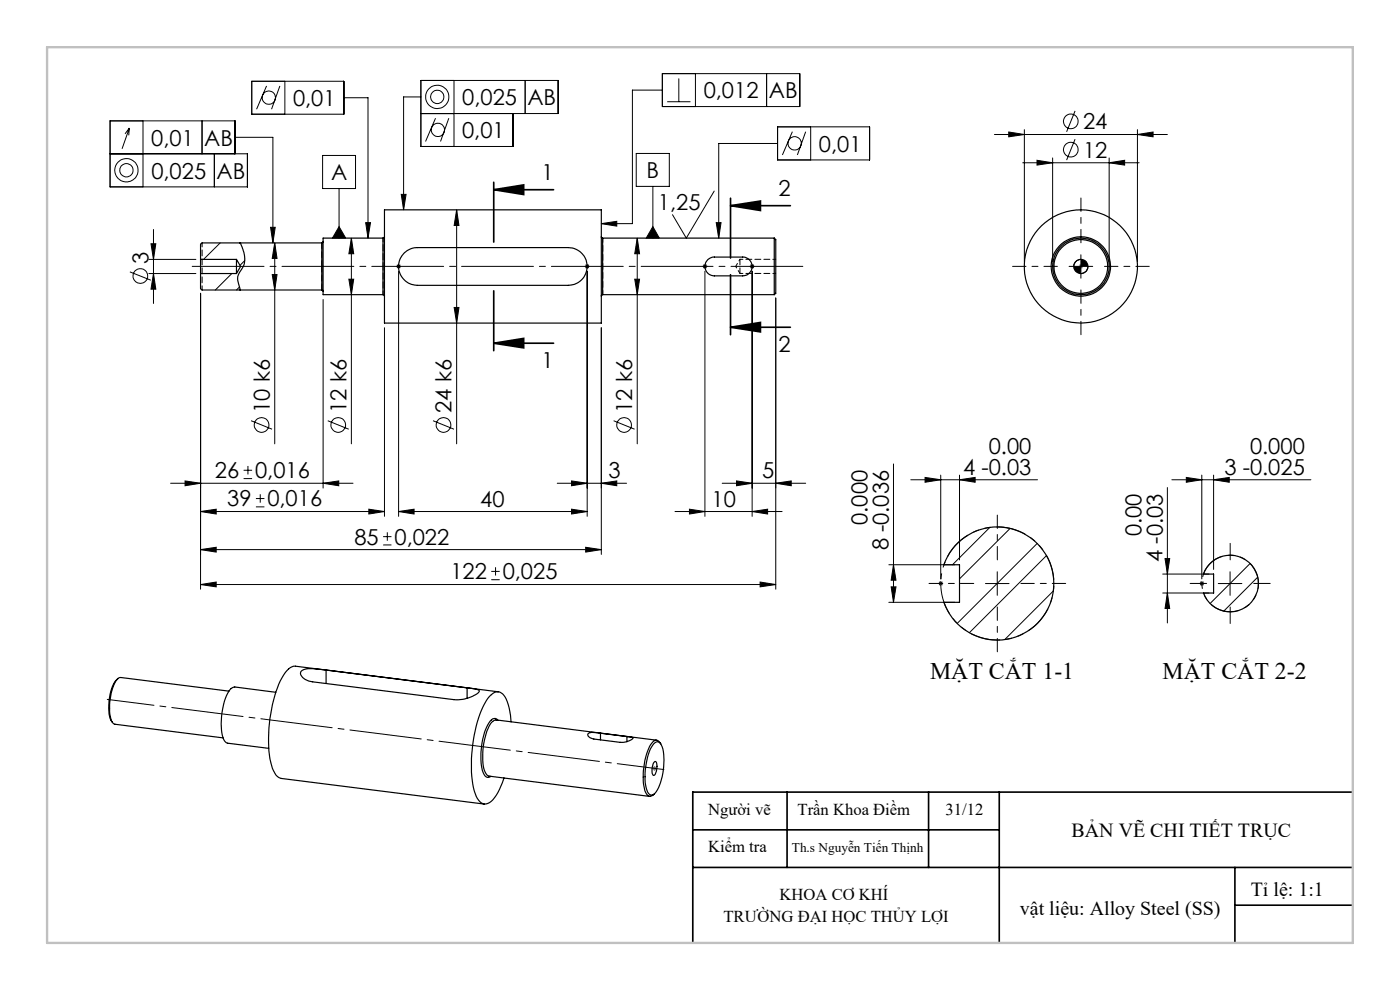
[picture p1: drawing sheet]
<svg xmlns="http://www.w3.org/2000/svg" width="297mm" height="210mm" viewBox="0 0 297 210" stroke-linecap="round" stroke-linejoin="round" font-family="sans-serif">
<g fill="none" stroke="#000" stroke-width=".21">
<path d="M53.4 17.2h19.5v7h-19.5zM56.6 18.2l-2.2 5M59.4 18.2l-1.8 5M60.4 17.2v7M96.3 17.1v14M111.4 17.1v7M140.5 15.6h29.2v7h-29.2zM140.5 19.1h-6.3v28.3h-6.6M144 16.6v5M147.5 15.6v7M162.6 15.6v7M23.4 32.6h29.1v7h-29.1v-14h26.4v7"/>
<path d="M27.4 27.2l-.9 1.2M27.4 27.2l-.1 1.5M27.4 27.2l-1.5 4.4M30.3 25.6v14M42.9 25.6v7M45.5 32.6v7M49.8 29.1h8.1v22.4M68.4 33h7v7h-7zM71.9 40v10.5M72.9 20.7h5.2v29.8M89.3 24.1h29.1v-7h-29.1v14h19.5v-7M89.3 20.6h-3.7v23.9"/>
<path d="M92.4 25.1l-2.1 4.9M95.2 25.1l-1.7 4.9M135 32.6h7v6.9h-7zM138.5 39.5v11M141.5 21.6h5M165 26.9h19.5v7h-19.5zM165 30.4h-12.5v20.1M168.1 27.9l-2.1 5M170.9 27.9l-1.7 5M172 26.9v7M211 28.5h36.7M214 28l3.3 .5-3.3 .5z"/>
<path d="M217 34.5h24.7M217.3 27.5v28M220 34l3.3 .5-3.3 .5zM223.3 33.5v22M228.1 23.5l-1.8 4.5M228.1 29.5l-1.8 4.5M235.3 34.5l3.3-.5v1zM235.3 33.5v22M241.3 28.5l3.3-.5v1zM241.3 27.5v28M27.6 57.7l4.4 1.7M31.6 55h10"/>
<path d="M31.6 58h10M32 51.7h1.1l-.5 3.3zM32.6 58l.5 3.3h-1.1zM32.6 48.7v15.7M46.7 51.5l-3.5 3.5M49.2 58l-3.5 3.5M51.9 55.3l-1 1M57.4 48.2h1l-.5 3.3zM57.7 58.2h1.1l-.5 3.3zM58.3 51.5l.5 3.3h-1.1zM58.3 51.5v42.6M71.9 48.1l1.4 2.4h-2.8z"/>
<path d="M74 59.2h1l-.5 3.3zM74.5 50.5l.5 3.3h-1zM74.5 50.5v43.6M77.6 47.2h1l-.5 3.3zM84.1 56.5h1M84.2 56.2l.7 .7M84.6 56v1M84.6 57.5v52M84.9 56.2l-.7 .7M85.1 41.2h1l-.5 3.3zM96.9 44.5l.5 3.3h-1.1zM96.9 44.5v49.6"/>
<path d="M124.1 56.5h1M124.2 56.2l.7 .7M124.6 56v1M124.6 57.5v52M124.9 56.2l-.7 .7M127.6 47.4l3.2-.5v1.1zM134.7 59.2h1l-.5 3.3zM135.2 50.5v43.6M135.2 50.5l.5 3.3h-1zM138.5 48.1l1.4 2.4h-2.8zM149 56.5h1.1M149.2 56.2l.7 .7"/>
<path d="M149.5 56v1M149.5 57.5v52M149.9 56.2l-.7 .7M151.5 40.5l-5.9 10-2.9-5M151.9 47.2h1.1l-.5 3.3zM159.1 56.5h1M159.2 56.2l.7 .7M159.6 56v1M159.6 57.5v52M159.9 56.2l-.7 .7M226.8 56.5h5M229.3 55a1.56 1.56 0 0 0-1.5 1.5"/>
<path d="M229.3 54v5M230.8 56.5a1.44 1.44 0 0 1-1.5 1.5M42.5 62.2v62.8M50.8 60.9l-.6 .6M68.5 63.5v40M81.6 69.5v40M96.3 65.2h1.1l-.5 3.3zM127.6 69.5v48.1M164.6 63.2v61.8M51.7 99.8h1.8M52.6 98.8v1.8M53.3 89.2l4.4 1.8"/>
<path d="M69.5 89.2l4.5 1.8M91.9 89.2l4.4 1.8M130.2 89.2l4.4 1.8M189.5 98.4v29.4M36.2 102.5h38.7M39.3 102l3.2 .5-3.2 .5zM42.5 108.5l3.4-.5v1zM42.5 116.6l3.4-.5v1zM42.5 108.5h39.1M42.5 116.6h85.1M51.7 101.5h1.8M54.3 107.5h1.8"/>
<path d="M54.3 105.8h1.8M55.2 104.8v1.8M68.5 102.5l3.4-.5v1zM78.2 108l3.4 .5-3.4 .5zM81.3 115.6h1.7M81.3 113.8h1.7M82.2 112.9v1.8M84.6 108.5l3.2-.5v1zM84.6 108.5h40M118.2 102.5h14.7M121.2 108l3.4 .5-3.4 .5zM121.2 102l3.4 .5-3.4 .5z"/>
<path d="M124.2 116.1l3.4 .5-3.4 .5zM127.6 102.5l3.2-.5v1zM143.2 108.5h22.7M146.3 108l3.2 .5-3.2 .5zM153.2 102.5h17.7M156.2 102l3.4 .5-3.4 .5zM159.6 108.5l3.2-.5v1zM164.6 102.5l3.3-.5v1zM188.6 119.8h14M189.5 119.8l.6 3.3h-1zM193.2 101.8h26.9M196.3 101.3l3.3 .5-3.3 .5z"/>
<path d="M199.6 100.8v22M203.6 101.8l3.3-.5v1zM203.6 100.8v18M210 111.9l-7.9 7.9M214.3 112.1l-10.7 10.7M220 115.3l-16.9 16.9M222 117.9l-16.4 16.3M247.2 118.5h.9l-.5 3.3zM247.6 103.4v28.7M248.6 101.8h29.5M251.7 101.3l3.3 .5-3.3 .5zM255 100.8v22"/>
<path d="M257.5 101.8l3.3-.5v1zM257.5 100.8v20M265.2 119.5l-8.5 8.5M42.5 124l3.4-.5v1zM42.5 124h122.1M104.2 123h1.8M104.2 121.2h1.8M105.1 120.3v1.8M161.3 123.5l3.3 .5-3.3 .5zM188.6 127.8h14M189.1 124.5h1l-.6 3.3zM209.1 123.8h5"/>
<path d="M211.6 121.3v5M223.4 125.4l-10.3 10.3M246.7 125.8h9.8M246.7 121.8h9.8M247.6 125.8l.5 3.3h-.9zM258.4 123.8h5.1M260.9 121.3v5M266.8 122.4l-7.2 7.2"/>
<circle cx="26.8" cy="36.1" r="2.48"/>
<circle cx="26.8" cy="36.1" r="1.4"/>
<circle cx="57" cy="20.7" r="1.41"/>
<circle cx="92.7" cy="20.5" r="1.41"/>
<circle cx="92.7" cy="20.5" r="2.47"/>
<circle cx="92.9" cy="27.6" r="1.4"/>
<circle cx="168.6" cy="30.4" r="1.41"/>
<circle cx="227.2" cy="31.7" r="1.55"/>
<circle cx="227.2" cy="25.7" r="1.55"/>
<circle cx="29.8" cy="58.6" r="1.56"/>
<circle cx="55.5" cy="90.1" r="1.55"/>
<circle cx="71.7" cy="90.1" r="1.55"/>
<circle cx="94.1" cy="90.1" r="1.55"/>
<circle cx="132.4" cy="90.1" r="1.56"/>
</g>
<g fill="none" stroke="#000" stroke-width=".35">
<path d="M104.7 38.7v12.7M104.7 40.2l6.4-1v2.1zM104.7 40.2h12.7M155 43.6l6.3-1v2.1zM155 43.6h12.7M155 42v12.7M155 58.3v12.7M104.7 72.8l6.4-1v2zM104.7 61.7v12.7M104.7 72.8h12.7M155 69.4l6.3-1v2zM155 69.4h12.7"/>
<path d="M147 176h65M167 168v16M197 168v16M212 168v32M287 168h-140v32M147 184h140M262 192h25M262 184v16"/>
</g>
<path d="M266.7 122a6 6 0 0 0-10-2.4 6 6 0 0 0 2.7 10 6 6 0 0 0 7.4-7.3l-.1-.3" fill="none" stroke="#000" stroke-width=".21" stroke-dasharray="6.3 1.3 1.3 1.3 1.3 1.3" stroke-dashoffset="3.4" stroke-linecap="butt"/>
<path d="M199.2 123.4l.7 .7M199.2 124.1l.7-.7M199.6 124.3v-1M200.1 123.8h-1M254.6 123.4l.7 .7M254.6 124.1l.7-.7M255 124.3v-1M255.5 123.8h-1" fill="none" stroke="#000" stroke-width=".21" stroke-dasharray="6.3 1.3 1.3 1.3 1.3 1.3" stroke-linecap="butt"/>
<path d="M223.1 120.3a12 12 0 0 0-20.1-5 12 12 0 0 0 5.2 20 12 12 0 0 0 15.1-14.1l-.2-.9" fill="none" stroke="#000" stroke-width=".21" stroke-dasharray="6.3 1.3 1.3 1.3 1.3 1.3" stroke-dashoffset="3.6" stroke-linecap="butt"/>
<path d="M228.8 56.5h1M229 56.2l.7 .7M229.3 56v1M229.7 56.2l-.7 .7M138.4 163h.9M138.5 162.7l.7 .7M138.9 162.5v1M139.2 162.7l-.7 .7" fill="none" stroke="#808080" stroke-width=".21"/>
<path d="M171.6 56.5h-132.1" fill="none" stroke="#000" stroke-width=".21" stroke-dasharray="15.2 1.3 1.3 1.3" stroke-dashoffset="-1.2"/>
<path d="M261 118.8v-3.5M256 123.8h-3.5M261 128.8v3.5M266 123.8h3.5" fill="none" stroke="#000" stroke-width=".21" stroke-dasharray="15.2 1.3 1.3 1.3"/>
<path d="M224.3 56.5h-9.5M229.3 51.5v-9.5M234.3 56.5h9.5M229.3 61.5v9.5M211.6 118.8v-9.5M206.6 123.8h-9.5M211.6 128.8v9.5M216.6 123.8h9.5" fill="none" stroke="#000" stroke-width=".21" stroke-dasharray="15.2 1.3 1.3 1.3" stroke-dashoffset="12.4"/>
<path d="M10 10h277v190h-277z" fill="none" stroke="#c0c0c0" stroke-width=".5"/>
<path d="M22.8 148.4l118 14.8" fill="none" stroke="#000" stroke-width=".21" stroke-dasharray="15.2 1.3 1.3 1.3" stroke-dashoffset="5.3"/>
<g fill="#000">
<path d="M32 51.7h1.1l-.5 3.3zM32.6 58l.5 3.3h-1.1zM58.3 51.5l.5 3.3h-1.1zM57.7 58.2h1.1l-.5 3.3zM74.5 50.5l.5 3.3h-1zM74 59.2h1l-.5 3.3zM96.9 44.5l.5 3.3h-1.1zM96.3 65.2h1.1l-.5 3.3zM135.2 50.5l.5 3.3h-1zM134.7 59.2h1l-.5 3.3z"/>
<path d="M77.6 47.2h1l-.5 3.3zM85.1 41.2h1l-.5 3.3zM151.9 47.2h1.1l-.5 3.3zM127.6 47.4l3.2-.5v1.1zM57.4 48.2h1l-.5 3.3zM138.5 48.1l1.4 2.4h-2.8zM71.9 48.1l1.4 2.4h-2.8z"/>
<path d="M155 43.6l6.3-1v2.1zM155 69.4l6.3-1v2zM104.7 40.2l6.4-1v2.1zM104.7 72.8l6.4-1v2z"/>
<path d="M227.8 56.5a1.5 1.5 0 0 0 1.5 1.5v-1.5zM229.3 55v1.5h1.5v-.2a1.53 1.53 0 0 0-1.5-1.3z"/>
<path d="M39.3 102l3.2 .5-3.2 .5zM68.5 102.5l3.4-.5v1zM42.5 108.5l3.4-.5v1zM78.2 108l3.4 .5-3.4 .5zM42.5 116.6l3.4-.5v1zM124.2 116.1l3.4 .5-3.4 .5zM42.5 124l3.4-.5v1zM161.3 123.5l3.3 .5-3.3 .5zM214 28l3.3 .5-3.3 .5zM241.3 28.5l3.3-.5v1zM220 34l3.3 .5-3.3 .5zM235.3 34.5l3.3-.5v1z"/>
<path d="M84.6 108.5l3.2-.5v1zM121.2 108l3.4 .5-3.4 .5zM121.2 102l3.4 .5-3.4 .5zM127.6 102.5l3.2-.5v1zM146.3 108l3.2 .5-3.2 .5zM159.6 108.5l3.2-.5v1zM156.2 102l3.4 .5-3.4 .5zM164.6 102.5l3.3-.5v1z"/>
<path d="M251.7 101.3l3.3 .5-3.3 .5zM257.5 101.8l3.3-.5v1zM196.3 101.3l3.3 .5-3.3 .5zM203.6 101.8l3.3-.5v1z"/>
<path d="M189.1 124.5h1l-.6 3.3zM189.5 119.8l.6 3.3h-1z"/>
<path d="M247.6 125.8l.5 3.3h-.9zM247.2 118.5h.9l-.5 3.3z"/>
</g>
<g fill="none" stroke="#000" stroke-width=".25">
<path d="M42.5 55v3M42.5 58v3.2l.4 .3h25.4M42.5 58h7.7M42.5 55h7.7M50.2 55v3M50.2 55l.8 1.5-.8 1.5M50.9 51.5a6.7 6.7 0 0 1 .7 5 4.4 4.4 0 0 0-1.1 3.2l.4 1.8M68.3 51.5v10M68.3 51.5h-25.4l-.4 .3v3.2M68.5 51.2l-.2 .3M81.2 50.5h-12.7v12h12.7M81.2 50.5v12"/>
<path d="M81.6 50.2l-.4 .3M81.6 44.5h46v24h-46zM85.8 53.6a4.1 4.1 0 0 1 2.7-1.1h32a4 4 0 0 1 4.1 4 4 4 0 0 1-4.1 4h-32a4 4 0 0 1-3.7-2.5 4 4 0 0 1 1-4.4zM127.6 50.2l.2 .3M127.8 50.5v12M127.8 50.5h36.5M150.2 55l1-.5h6.4a1.99 1.99 0 0 1 2 2 1.99 1.99 0 0 1-2 2h-6a2 2 0 0 1-1.9-1.3 2 2 0 0 1 .5-2.2zM164.3 50.5l.3 .3v11.4l-.3 .3M164.3 50.5v12M68.3 61.5l.2 .3M81.2 62.5l.4 .3M127.8 62.5l-.2 .3"/>
<path d="M127.8 62.5h36.5M202.6 115.8a12 12 0 0 1 18.3 .5 12 12 0 0 1-3.5 18 12 12 0 0 1-17.2-6.5h3.4v-8h-3.4l1.3-2.5zM256.6 119.7a6 6 0 0 1 9.1 .4 6 6 0 0 1-1.9 9 6 6 0 0 1-8.5-3.3h2.2v-4h-2.2l.3-.8zM25 144a7 7 0 0 0-1.9 5.1 5.8 5.8 0 0 0 .7 4.1M48.6 146.6l-23-2.9a2.37 2.37 0 0 0-1.6 2.1 11.3 11.3 0 0 0-.2 7.3l.6 .5 22.9 2.9M58.5 146.9l-8.9-1.1a4.1 4.1 0 0 0-2 2.9 14.6 14.6 0 0 0-.2 8.1l.4 .6 .5 .2 8.7 1.1M69.2 145v-2.9l-2.3-.2a3.9 3.9 0 0 0-3.1 .6 1.67 1.67 0 0 0 1.4 1.8l1.1 .3 30 3.8a7.1 7.1 0 0 0 5.4-1.7l-.1-.3-.4-.1-2.1-.4v2.2M105.6 152.8l-.1-.2a1.17 1.17 0 0 0-1.8 .7 14.8 14.8 0 0 0-1.2 10.6 .97 .97 0 0 0 .6 .9 .97 .97 0 0 0 1-.1M105.7 146.7l-43-5.4a2.94 2.94 0 0 0-2.6 1.9 28.7 28.7 0 0 0-3.1 15.2 10.1 10.1 0 0 0 1.8 6.3l.9 .4 43 5.5M108.4 153.1a9.7 9.7 0 0 0-1.8-5.9 1.79 1.79 0 0 0-2.7 .5 22.8 22.8 0 0 0-3.8 12.2 18.7 18.7 0 0 0 1.2 9.5 1.83 1.83 0 0 0 1.6 1.2 1.83 1.83 0 0 0 1.7-1 14.1 14.1 0 0 0 2.3-4.6M127.4 155.5l-.6-.1a2.56 2.56 0 0 0-2.1 .2v.3a1.51 1.51 0 0 0 1.3 .9l5.6 .7a3.3 3.3 0 0 0 2.7-.9l-1.3-.4M127.4 155.5l5.6 .7"/>
<path d="M127.4 155.5v1.4M133 156.2v1.1M138.7 157.8a.86 .86 0 0 1 .9-.5 .86 .86 0 0 1 .7 .7 12.6 12.6 0 0 1-1.3 10.3 .97 .97 0 0 1-1.2 .3 .97 .97 0 0 1-.6-1 13.6 13.6 0 0 1 1.3-9.5zM139.3 157l-34-4.3a2.27 2.27 0 0 0-1.8 1.8 14.7 14.7 0 0 0-.7 8.9l.5 1 .5 .2 34 4.3M140.2 157.8a.99 .99 0 0 0-.9-.8 .99 .99 0 0 0-1 .6 13.8 13.8 0 0 0-1.3 10.5 .99 .99 0 0 0 .8 .8 .99 .99 0 0 0 1.1-.5M138.8 161.7l.2-.2a2.57 2.57 0 0 1-.1 2.9l-.3 .1a2.7 2.7 0 0 1 .2-2.8z"/>
<circle cx="229.3" cy="56.5" r="12"/>
<circle cx="229.3" cy="56.5" r="5.7"/>
<circle cx="229.3" cy="56.5" r="6.3"/>
<circle cx="229.3" cy="56.5" r="6"/>
<circle cx="229.3" cy="56.5" r="1.48"/>
</g>
<path d="M42.9 61.5v-10" fill="none" stroke="#000" stroke-width=".21" stroke-dasharray="1.3 .6" stroke-dashoffset=".4"/>
<path d="M157 55v3" fill="none" stroke="#000" stroke-width=".21" stroke-dasharray="1.3 .6" stroke-dashoffset=".1"/>
<path d="M157 58h7.6M164.6 55h-7.6" fill="none" stroke="#000" stroke-width=".21" stroke-dasharray="1.3 .6" stroke-dashoffset=".6"/>
<path d="M156.1 56.5l.9 1.5M157 55l-.9 1.5" fill="none" stroke="#000" stroke-width=".21" stroke-dasharray="1.3 .6" stroke-dashoffset=".9"/>
<path d="M81.3 56.5v6M81.3 50.5v6" fill="none" stroke="#000" stroke-width=".21" stroke-dasharray="1.3 .6" stroke-dashoffset=".5"/>
<path d="M127.9 62.5v-12" fill="none" stroke="#000" stroke-width=".21" stroke-dasharray="1.3 .6" stroke-dashoffset=".3"/>
<path d="M68.3 56.5v5M68.3 51.5v5" fill="none" stroke="#000" stroke-width=".21" stroke-dasharray="1.3 .6"/>
<g font-size="5">
<text x="197.3" y="144.1">MẶT CẮT 1-1</text>
<text x="246.6" y="144.1">MẶT CẮT 2-2</text>
</g>
<g font-size="4.7">
<text x="62.2" y="22.5">0,01</text>
<text x="98.1" y="22.3">0,025</text>
<text x="111.9" y="22.3">AB</text>
<text x="149.3" y="20.9">0,012</text>
<text x="163.1" y="20.9">AB</text>
<text x="98" y="29.3">0,01</text>
<text x="229.8" y="27.4">24</text>
<text x="32.1" y="30.9">0,01</text>
<text x="43.3" y="30.9">AB</text>
<text x="173.7" y="32.2">0,01</text>
<text x="229.8" y="33.4">12</text>
<text x="32.1" y="37.9">0,025</text>
<text x="45.9" y="37.9">AB</text>
<text x="70.2" y="38.2">A</text>
<text x="114.9" y="38.2">1</text>
<text x="137.2" y="37.8">B</text>
<text x="165.1" y="41.6">2</text>
<text x="139.6" y="44.5">1,25</text>
<text x="31.5" y="56" transform="rotate(-90 31.5 56)">3</text>
<text x="165.1" y="74.7">2</text>
<text x="114.9" y="78.1">1</text>
<text x="57.2" y="87.6" transform="rotate(-90 57.2 87.6)">10 k6</text>
<text x="73.5" y="87.6" transform="rotate(-90 73.5 87.6)">12 k6</text>
<text x="95.8" y="87.6" transform="rotate(-90 95.8 87.6)">24 k6</text>
<text x="134.1" y="87.6" transform="rotate(-90 134.1 87.6)">12 k6</text>
<text x="45.6" y="101.4">26</text>
<text x="54.1" y="101.4">0,016</text>
<text x="129.1" y="101.5">3</text>
<text x="161.7" y="101.5">5</text>
<text x="204.3" y="100.7">4 -0.03</text>
<text x="209.8" y="96.2">0.00</text>
<text x="259.8" y="100.7">3 -0.025</text>
<text x="265.2" y="96.2">0.000</text>
<text x="48.2" y="107.4">39</text>
<text x="56.7" y="107.4">0,016</text>
<text x="101.9" y="107.5">40</text>
<text x="150.9" y="107.5">10</text>
<text x="184" y="111.3" transform="rotate(-90 184 111.3)">0.000</text>
<text x="242.1" y="113.8" transform="rotate(-90 242.1 113.8)">0.00</text>
<text x="75.2" y="115.5">85</text>
<text x="83.7" y="115.5">0,022</text>
<text x="188.5" y="116.7" transform="rotate(-90 188.5 116.7)">8 -0.036</text>
<text x="246.6" y="119.2" transform="rotate(-90 246.6 119.2)">4 -0.03</text>
<text x="95.6" y="122.9">122</text>
<text x="106.6" y="122.9">0,025</text>
</g>
<g font-size="4.2">
<text x="227.3" y="177.6">BẢN VẼ CHI TIẾT TRỤC</text>
<text x="265.3" y="190.1">Tỉ lệ: 1:1</text>
<text x="216.4" y="194">vật liệu: Alloy Steel (SS)</text>
</g>
<g font-size="3.5">
<text x="150.2" y="172.9">Người vẽ</text>
<text x="169.2" y="172.9">Trần Khoa Điềm</text>
<text x="200.6" y="172.9">31/12</text>
<text x="150.2" y="180.6">Kiểm tra</text>
<text x="165.4" y="191">KHOA CƠ KHÍ</text>
<text x="153.5" y="195.5">TRƯỜNG ĐẠI HỌC THỦY LỢI</text>
</g>
<text font-size="2.8" x="168" y="180.7">Th.s Nguyễn Tiến Thịnh</text>
</svg>
